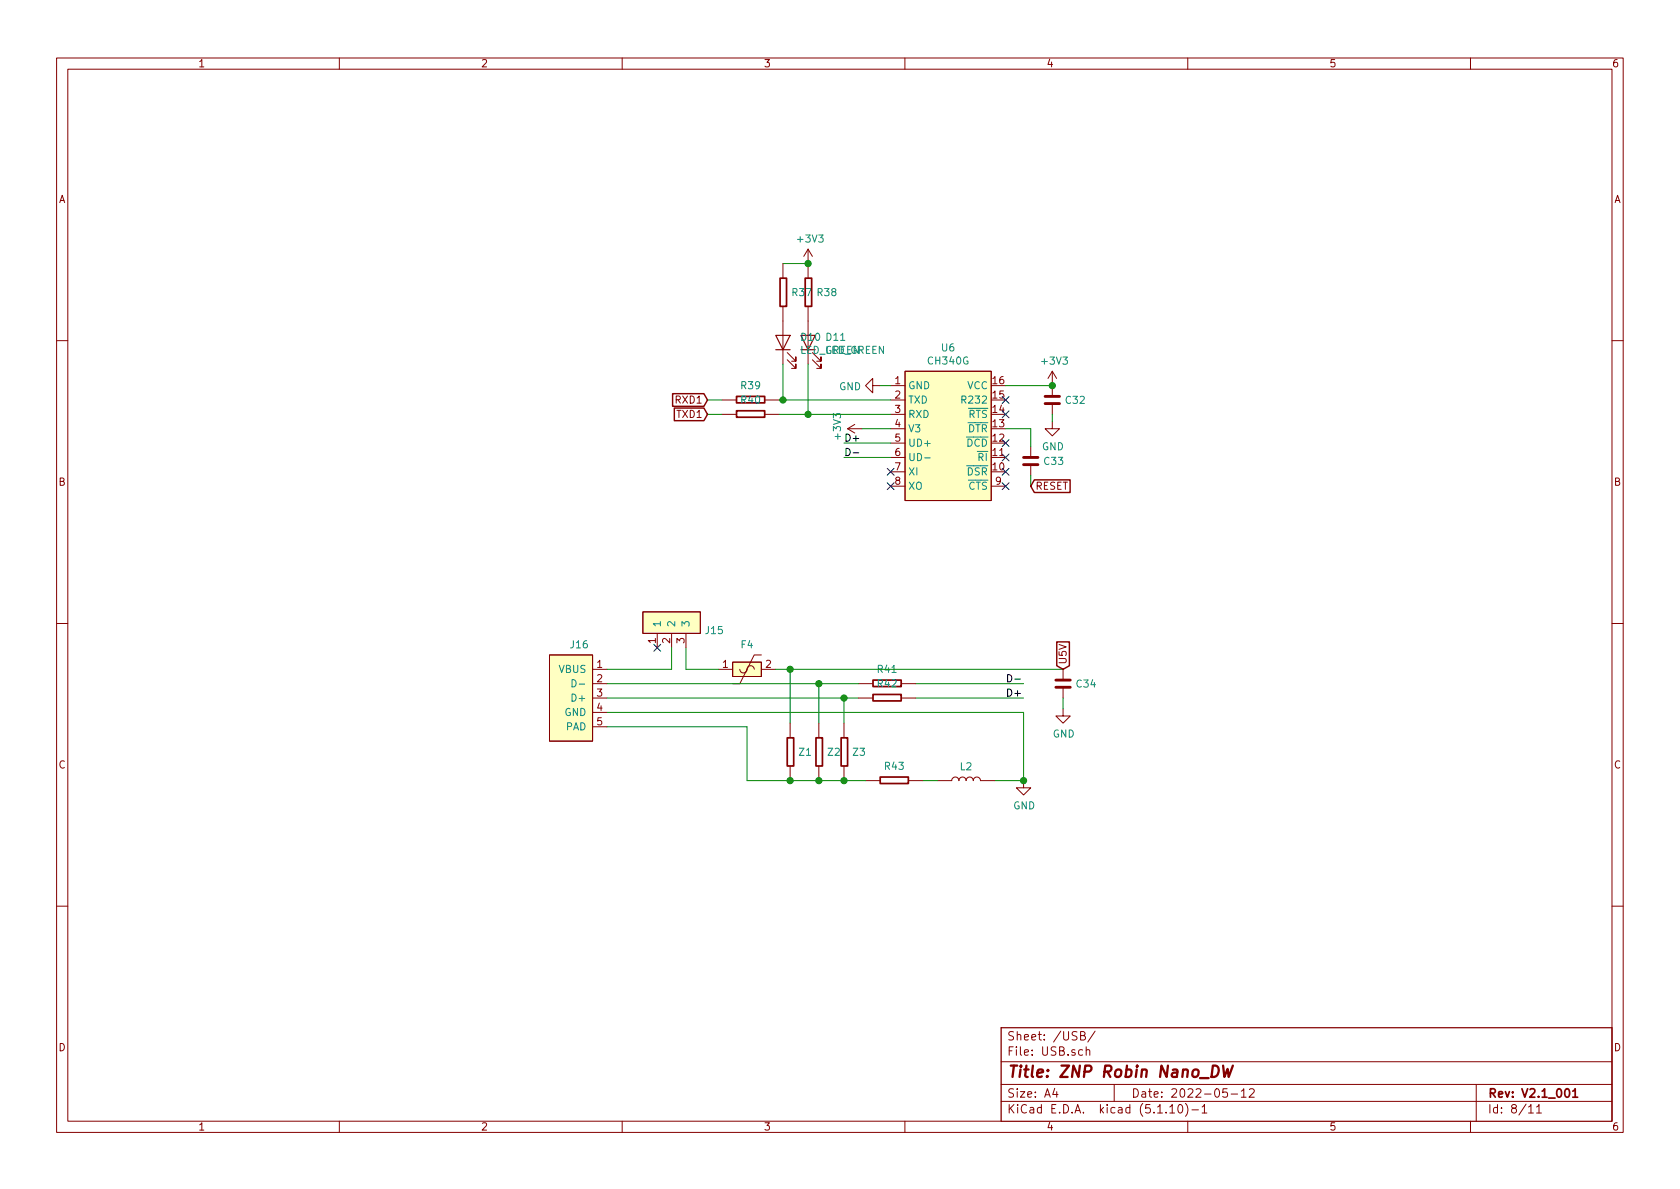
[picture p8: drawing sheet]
<svg xmlns="http://www.w3.org/2000/svg" width="297mm" height="210mm" viewBox="0 0 297 210" stroke-linecap="round" stroke-linejoin="round" font-family="sans-serif">
<g fill="none" stroke="#840000" stroke-width=".18">
<path d="M10 10.3h277v189.9h-277zM12 12.2h273v186.1h-273zM60 10.3v1.9M110 10.3v1.9M160 10.3v1.9M210 10.3v1.9M260 10.3v1.9M138.4 46.6v2.5M138.4 54.2v10.2M142.9 44.1v5M142.9 54.2v10.2M142.9 44.1l-.8 1.2"/>
<path d="M142.9 44.1l.7 1.2M10 60.2h2M127.6 70.7h2.6M127.6 73.3h2.6M135.3 70.7h2.5M135.3 73.3h2.5M139.2 62.4l1.5 1.5v-.8v.8h-.7M139.2 63.6l1.5 1.5v-.7v.7h-.7M143.6 62.4l1.6 1.5v-.8v.8h-.8M143.6 63.6l1.6 1.5v-.7v.7h-.8M149.9 75.8l1.2 .8M149.9 75.8h2.5"/>
<path d="M151.1 75.1l-1.2 .7M154.3 68.2v-1.3l-1.3 1.3 1.3 1.3v-1.3h1.3M157.5 70.7h2.5M157.5 73.3h2.5M157.5 75.8h2.5M157.5 68.2h2.5M157.5 78.4h2.5M160 65.7h15.3v22.8h-15.3zM182.2 79v1.9M186.1 74.5v1.3h1.2l-1.2 1.3-1.3-1.3h1.3M186.1 65.7v4.4M186.1 71.4v1.9"/>
<path d="M186.1 65.7l-.8 1.2M186.1 65.7l.7 1.2M285 60.2h2M157.5 80.9h2.5M157.5 83.4h2.5M157.5 86h2.5M175.3 86h2.5M182.2 82.2v1.9M10 110.3h2M97.2 115.8h7.6v15.3h-7.6zM104.8 118.4h2.5M113.7 108.2h10.1v3.8h-10.1z"/>
<path d="M116.2 112v2.5M118.7 112v2.5M121.3 112v2.5M127 118.4h2.5M129.5 117.1h5.1v2.5h-5.1zM130.8 118.4a.66 .66 0 0 0 .8 .6 .66 .66 0 0 0 .5-.9 .64 .64 0 0 1 .7-.4 .64 .64 0 0 1 .5 .7M134.6 115.8h-1.3l-2.5 5.1h-1.3M134.6 118.4h2.6M188 118.4v1.9M285 110.3h2M104.8 120.9h2.5M104.8 123.4h2.5"/>
<path d="M104.8 126h2.5M104.8 128.5h2.5M139.7 127.9v2.5M139.7 135.5v2.5M144.8 127.9v2.5M144.8 135.5v2.5M149.2 127.9v2.5M149.2 135.5v2.5M151.8 120.9h2.5M151.8 123.4h2.5M153 138h2.6M159.4 120.9h2.5"/>
<path d="M159.4 123.4h2.5M160.7 138h2.5M165.7 138h2.6a.63 .63 0 0 1 .6-.6 .63 .63 0 0 1 .6 .6 .63 .63 0 0 1 .7-.6 .63 .63 0 0 1 .6 .6 .63 .63 0 0 1 .6-.6 .63 .63 0 0 1 .7 .6 .63 .63 0 0 1 .6-.6 .63 .63 0 0 1 .7 .6h2.5M181 138v1.3h1.2l-1.2 1.3-1.3-1.3h1.3M188 125.3v1.3h1.2l-1.2 1.3-1.3-1.3h1.3M188 121.5v1.9M10 160.2h2M178.4 177.1h.5M179.1 176.4h-.7v1.5M179.2 173.5a.73 .73 0 0 0-.9 .5 .73 .73 0 0 0 .5 .9l.5-.1v-.5h-.3M179.7 177h.6v.9M179.9 173.4v.2"/>
<path d="M179.9 173.9v1M180.3 177.3l-.4 .1-.3 .2 .3 .3 .4-.1M180.4 173.9h.6M180.6 173.4v1.3l.4 .2M181.5 174.1l.1-.1a.37 .37 0 0 1 .5 .1v.8M181.5 173.4v1.5M181.7 177l-.4-.1-.3 .3 .1 .6h.6M182.3 177.4l.7-.1-.1-.3-.4-.1-.2 .2v.7h.6M182.9 173.9v.9l.4 .1 .2-.1M183.5 173.9v1M183.6 177.1l.8-.1v-.4l-.3-.2h-.5v1.5h.6l.2-.1 .1-.4-.1-.2-.3-.1M184.2 174l.4-.1 .3 .3-.1 .6h-.6"/>
<path d="M184.2 173.4v1.5M185.1 177.1l.2-.2 .5 .2v.7l-.2 .1-.5-.1zM186.5 177.1l.2-.2 .4 .2 .1 .5-.1 .2-.4 .1-.2-.1zM186.7 174.8v.1M186.7 174v.1M187.8 176.4v1.5M188.1 177.1l.6 .8M188.6 174.1v-.1a.37 .37 0 0 1 .6 .1v.8M188.6 173.4v1.5M188.7 176.4l-.9 .9M189.7 173.9h.6M189.9 173.4v1.3l.4 .2"/>
<path d="M190.5 177.8v.1M190.5 177v.1M190.6 173.9h.5M190.8 173.4v1.3l.3 .2M191.6 174l.4-.1 .3 .3v.6l-.3 .1-.4-.1M191.6 173.9v1.5M192.3 177.1l.1-.1a.37 .37 0 0 1 .6 .1v.8M192.3 176.4v1.5M193.5 174l-.4-.1-.2 .2 .1 .3 .5 .1v.3h-.6M193.5 176.9h.6M193.7 176.4v1.3l.4 .2M194.2 174.8v.1"/>
<path d="M194.2 174v.1M194.3 176.9h.6M194.6 176.4v1.3l.3 .2M195.4 177l.4-.1 .3 .3v.6l-.3 .1-.4-.1M195.4 176.9v1.5M196 173.3l-1.3 2M197.3 177l-.4-.1-.2 .2 .1 .3 .5 .1v.3h-.6M197.6 173.3l-1.3 2M198 177.8v.1M198 177v.1M198.7 173.9l-.1 1.4-.2 .1h-.4M198.7 174l-.4-.1-.3 .3v.6l.3 .1 .4-.1"/>
<path d="M199.4 173.4v.2M199.4 173.9v1M199.8 176.3l-1.3 2M199.9 173.9h.6M200.1 173.4v1.3l.4 .2M201 174.1v-.1a.37 .37 0 0 1 .6 .1v.8M201 173.4v1.5M201.3 176.3l-1.2 2M201.7 176.9l.3 1 .3-.7 .2 .7 .3-1M202.3 173.9l.1 .9 .4 .1 .2-.1M203 173.9v1M203.3 176.9l.3 1 .2-.7 .3 .7 .3-1"/>
<path d="M203.7 174l.4-.1 .3 .3-.1 .6h-.6M203.7 173.4v1.5M204.8 176.9l.3 1 .3-.7 .3 .7 .3-1M205.1 174.8v.1M206.4 174l-.4-.1-.3 .3 .1 .6h.6M206.6 177.8v.1M207 174.1l.3-.2 .4 .2v.5l-.1 .2-.3 .1-.3-.1zM207 176.9h.6M207.6 176.4l-.3 .1v.2v1.2M208.1 177h.6l.1 .9M208.4 174.1l.1-.1a.37 .37 0 0 1 .5 .1v.8M208.4 173.9v1"/>
<path d="M208.8 177.3l-.5 .1-.2 .2v.2l.2 .1 .5-.1M209 174.1l.2-.2 .4 .1 .1 .9M210.1 177l-.4-.1-.3 .3 .1 .6 .2 .1 .4-.1M210.7 177.4l.7-.1-.1-.3-.4-.1-.2 .2v.7h.6M211.5 173.3l-1.3 2M212 174.1l.2-.2 .3 .1 .1 .9M212 173.9v1M212 177l.5-.1 .3 .3-.1 .6-.2 .1-.5-.1M212 176.4v1.5M212.6 174.1a.36 .36 0 0 1 .3-.2 .36 .36 0 0 1 .4 .2v.8M213.4 177.1l.2-.2 .4 .2v.7l-.2 .1-.4-.1zM214 174h.5l.1 .9"/>
<path d="M214.6 174.3l-.5 .1a.29 .29 0 0 0-.2 .2 .29 .29 0 0 0 .2 .3l.5-.1M214.8 177.1l.2-.2 .4 .2v.7l-.2 .1-.4-.1zM215.3 173.4v1.5M215.5 174.4l.4 .5M215.9 173.9l-.6 .6M216.1 176.4v1.5M216.3 177.4l.4 .5M216.5 174.4l.7-.1-.1-.3-.4-.1-.2 .2v.7h.6M216.7 176.9l-.6 .6M217.3 177.8v.1M217.8 173.9v1M218.2 173.9l-.4 .3"/>
<path d="M218.7 177l-.5-.1-.2 .3v.6l.2 .1 .5-.1M218.7 174l.5-.1 .3 .3-.1 .6-.2 .1-.5-.1M218.7 173.4v1.5M219.3 177.1l.2-.2 .5 .2v.7l-.3 .1-.4-.1zM220.1 174h.6l.1 .9M220.7 177.1l.2-.2 .3 .1 .1 .9M220.7 176.9v1M220.8 174.3l-.6 .1-.2 .2 .1 .2 .1 .1 .6-.1M221.3 177.1a.34 .34 0 0 1 .3-.2 .34 .34 0 0 1 .3 .2v.8M221.9 174l-.3-.1-.2 .2 .1 .3 .4 .1v.3h-.5M222.6 174.4l.7-.1-.1-.3-.4-.1-.2 .2 .1 .7h.5M223.7 176.3l-1.2 2"/>
<path d="M224 174.4h1.1M224.2 177.9v-1.5l.5 1.1 .5-1.1v1.5M225.8 174.1l.2-.2 .4 .1v.9M225.8 173.9v1M226 177h.5l.1 .9M226.4 174.1a.36 .36 0 0 1 .4-.2 .36 .36 0 0 1 .3 .2v.8M226.6 177.3l-.5 .1a.29 .29 0 0 0-.2 .2 .29 .29 0 0 0 .2 .3l.5-.1M227.3 176.4v1.5M227.5 177.4l.4 .5M227.8 173.4v1.5M227.9 176.9l-.6 .6M227.9 174.4l.5 .5"/>
<path d="M228.4 173.9l-.6 .6M228.4 177.4l.8-.1-.1-.3-.4-.1-.3 .2 .1 .7h.6M229.5 174l-.3-.1-.2 .2v.3l.5 .1v.3h-.5M229.8 176.9v1M230.2 176.9l-.4 .3M230.7 177l.5-.1 .2 .3v.6l-.2 .1-.5-.1M230.7 176.4v1.5M232.1 177h.6v.9M232.7 177.3l-.5 .1-.2 .2 .1 .2 .1 .1 .5-.1M233.9 177l-.3-.1-.2 .2 .1 .3 .4 .1v.3h-.5M234.6 177.4l.7-.1-.1-.3-.4-.1-.2 .2v.7h.6M235.9 177.8v.1"/>
<path d="M236.7 177.1l.2-.2 .3 .1 .1 .9M236.7 176.9v1M237.3 177.1a.36 .36 0 0 1 .3-.2 .36 .36 0 0 1 .3 .2v.8M238.7 176.4v1.5M238.8 177.4l.4 .5M239.2 176.9l-.5 .6M240.4 177l-.4-.1-.2 .2 .1 .3 .5 .1v.3h-.6M242.1 176.3l-1.2 2M285 160.2h2M60 198.3v1.9M110 198.3v1.9M160 198.3v1.9"/>
<path d="M177 181.7h108v16.6h-108zM177 194.8h108M177 191.8h108M177 187.8h108M177 181.8h108M186.5 192.5l-.4 1h1M186.8 193v1M191.1 183.1h.5l.2-.1v-.3l-.2-.3h-.5v1.5h.5l.3-.3a.41 .41 0 0 0-.3-.5M191.4 185.7l-.4-.1-.3 .3 .1 .6h.6M192 185.7l.3-.1 .3 .1 .1 .9M192 185.1v1.5M193.6 182.3l-1.3 2"/>
<path d="M197 191.8v3M206.8 195.8l.5-.5v1.5M206.8 196.8h.9M208.5 195.4l.1-.1a.8 .8 0 0 1 .5 .8 .8 .8 0 0 1-.5 .7 1 1 0 0 1-.1-1.4zM209.6 195.1a1.71 1.71 0 0 1 0 2.3M210 198.3v1.9M210.7 196.3h1.2M212.5 195.8l.5-.5v1.5M212.5 196.8h.9M217 192.5h-.7l-.1 .7 .2-.1 .5 .1 .1 .2v.5l-.2 .1-.6-.1M217.7 193.5h1.1M219.5 193l.4-.5v1.5"/>
<path d="M219.5 194h.8M220.9 192.7l.2-.2h.4l.2 .2 .1 .3-1 1h1M260 198.3v1.9M261 191.8v6.5M270.3 195.8l.4-.5v1.5M270.3 196.8h.8M271.7 195.8l.4-.5v1.5M271.7 196.8h.8"/>
</g>
<g fill="none" stroke="#840000" stroke-width=".3">
<path d="M137.9 49.2h1.2v5h-1.2zM142.4 49.2h1.1v5h-1.1zM130.2 70.1h5v1.1h-5zM130.2 72.6h5v1.2h-5zM139.2 130.5h1.1v5h-1.1zM144.3 130.5h1.1v5h-1.1zM148.7 130.5h1.2v5h-1.2zM154.4 120.3h4.9v1.1h-4.9zM154.4 122.8h4.9v1.1h-4.9zM155.6 137.4h5v1.2h-5zM181.6 179.4v1.5M182.2 179.9l-.6 .6"/>
<path d="M184.1 179.9v1M184.5 179.9l-.4 .3M185 179.4v1.5M178.5 180.9v-1.5l.5 1.1 .6-1.1v1.5M180.3 180h.5l.1 .9M180.9 180.3l-.5 .1a.29 .29 0 0 0-.2 .2 .29 .29 0 0 0 .2 .3l.5-.1M181.8 180.4l.4 .5M182.8 180.4l.7-.1-.1-.3-.4-.1-.2 .2v.7h.6M185 180l.5-.1 .3 .3-.1 .6-.2 .1-.5-.1M186.4 180h.6v.9M187 180.3l-.5 .1-.2 .2 .1 .2 .1 .1 .5-.1M188.2 180l-.3-.1-.2 .2 .1 .3 .4 .1v.3h-.5"/>
<path d="M188.9 180.4l.7-.1-.1-.3-.4-.1-.2 .2 .1 .7h.5M276.8 192.7l.2-.2a.81 .81 0 0 1 .6 .6 .81 .81 0 0 1-.3 .8l-.1 .1a.79 .79 0 0 1-.4-1.3zM278.1 193l.4-.5v1.5M278.1 194h.8"/>
</g>
<path d="M214.5 188.4h.4a1.09 1.09 0 0 1 .5 1.3 1.09 1.09 0 0 1-1.2 .7zM216.3 188.4l.2 2 .5-1.4 .2 1.4 .8-2" fill="none" stroke="#840000" stroke-width=".41"/>
<path d="M184.8 71.4h2.5M184.8 70.1h2.5M181 82.2h2.5M181 80.9h2.5M186.7 121.5h2.5M186.7 120.3h2.5" fill="none" stroke="#840000" stroke-width=".51"/>
<path d="M137.2 59.3h2.5l-1.3 2.5zM141.6 59.3h2.5l-1.2 2.5zM137.2 61.8h2.5" fill="none" stroke="#840000" stroke-width=".2"/>
<g fill="#ffffc2" stroke="#ffffc2" stroke-width=".18">
<path d="M160 65.7h15.3v22.8h-15.3z"/>
<path d="M129.5 117.1h5.1v2.5h-5.1z"/>
<path d="M97.2 115.8h7.6v15.3h-7.6z"/>
<path d="M113.7 108.2h10.1v3.8h-10.1z"/>
</g>
<path d="M163.5 81h1M101.1 120.2a.64 .64 0 0 1 .8 .6 .64 .64 0 0 1-.8 .7zM102.4 121h1" fill="none" stroke="#008484" stroke-width=".18"/>
<g fill="none" stroke="#008400" stroke-width=".18">
<path d="M138.4 46.6h4.5M125.1 70.7h2.5M125.1 73.3h2.5M137.8 70.7h19.7M137.8 73.3h19.7M138.4 64.4v6.3M142.9 64.4v8.9M149.2 78.4h8.3M152.4 75.8h5.1M155.6 68.2h1.9M177.8 75.8h4.4v3.2M177.8 68.2h8.3"/>
<path d="M186.1 73.3v1.2M149.2 80.9h8.3M182.2 84.1v1.9M118.7 114.5v3.9h-11.4M121.3 114.5v3.9h5.7M137.2 118.4h50.8M139.7 118.4v9.5M107.3 126h73.7v12h-5.1M107.3 120.9h44.5M107.3 123.4h44.5M107.3 128.5h24.8v9.5h20.9M144.8 120.9v7"/>
<path d="M149.2 123.4v4.5M161.9 120.9h19.1M161.9 123.4h19.1M163.2 138h2.5M188 123.4v1.9"/>
</g>
<path d="M118.9 69.6h5.6l.6 1.1-.6 1.2h-5.6zM119.2 72.2h5.3l.6 1.1-.6 1.1h-5.3zM182.9 84.9h6.3v2.2h-6.3l-.7-1.1zM186.8 113.5h2.3v4.2l-1.1 .7-1.2-.7z" fill="none" stroke="#840000" stroke-width=".25"/>
<path d="M149.6 79.3a.64 .64 0 0 1 .7 .6 .64 .64 0 0 1-.7 .7zM150.9 80.1h.9M178.2 119.3a.64 .64 0 0 1 .7 .6 .64 .64 0 0 1-.7 .7zM179.4 120.1h1" fill="none" stroke="#000" stroke-width=".18"/>
<g fill="#008400" stroke="#008400" stroke-width=".25">
<circle cx="139.7" cy="118.4" r=".51"/>
<circle cx="138.4" cy="70.7" r=".51"/>
<circle cx="149.2" cy="123.4" r=".51"/>
<circle cx="142.9" cy="73.3" r=".51"/>
<circle cx="144.8" cy="120.9" r=".51"/>
<circle cx="142.9" cy="46.6" r=".51"/>
<circle cx="139.7" cy="138" r=".51"/>
<circle cx="144.8" cy="138" r=".51"/>
<circle cx="149.2" cy="138" r=".51"/>
<circle cx="181" cy="138" r=".51"/>
<circle cx="186.1" cy="68.2" r=".51"/>
</g>
<g fill="none" stroke="#000084" stroke-width=".18">
<path d="M177.2 72.7l1.2 1.2M177.2 70.1l1.2 1.2M177.2 77.7l1.2 1.3M178.4 72.7l-1.2 1.2M178.4 70.1l-1.2 1.2M178.4 77.7l-1.2 1.3M156.9 85.4l1.2 1.2M156.9 82.8l1.2 1.2M158.1 85.4l-1.2 1.2M158.1 82.8l-1.2 1.2M177.2 80.3l1.2 1.2M177.2 82.8l1.2 1.2"/>
<path d="M177.2 85.4l1.2 1.2M178.4 80.3l-1.2 1.2M178.4 82.8l-1.2 1.2M178.4 85.4l-1.2 1.2M115.6 113.9l1.2 1.3M116.8 113.9l-1.2 1.3"/>
</g>
<path d="M175 167.5h76.2v13.5h-76.2z" fill="#fff" stroke="#fff" stroke-width=".35"/>
<text font-size="2.8" fill="#840000" x="178" y="190.5">Title: ZNP Robin Nano_DW</text>
<g font-size="2.1" fill="#840000">
<text x="178" y="184">Sheet: /USB/</text>
<text x="178" y="186.7">File: USB.sch</text>
<text x="178" y="196.9">KiCad E.D.A. kicad (5.1.10)-1</text>
<text x="178" y="194.1">Size: A4</text>
<text x="200" y="194.1">Date: 2022-05-12</text>
<text x="263" y="194.1">Rev: V2.1_001</text>
<text x="263" y="196.9">Id: 8/11</text>
</g>
<g font-size="1.8" fill="#840000">
<text x="35" y="11.9">1</text>
<text x="85" y="11.9">2</text>
<text x="135" y="11.9">3</text>
<text x="185" y="11.9">4</text>
<text x="235" y="11.9">5</text>
<text x="285" y="11.9">6</text>
<text x="10.4" y="35.9">A</text>
<text x="285.4" y="35.9">A</text>
<text x="119.6" y="71.4">RXD1</text>
<text x="158.3" y="67.9">1</text>
<text x="158.3" y="70.5">2</text>
<text x="175.6" y="70.5">15</text>
<text x="175.6" y="67.9">16</text>
<text x="119.8" y="73.9">TXD1</text>
<text x="158.3" y="73">3</text>
<text x="158.3" y="75.6">4</text>
<text x="175.6" y="75.6">13</text>
<text x="175.6" y="73">14</text>
<text x="158.3" y="78.1">5</text>
<text x="158.3" y="80.6">6</text>
<text x="158.3" y="83.2">7</text>
<text x="175.6" y="83.2">10</text>
<text x="175.6" y="80.6">11</text>
<text x="175.6" y="78.1">12</text>
<text x="10.4" y="85.9">B</text>
<text x="158.3" y="85.7">8</text>
<text x="176" y="85.7">9</text>
<text x="183" y="86.6">RESET</text>
<text x="285.4" y="85.9">B</text>
<text x="116" y="113.8" transform="rotate(-90 116 113.8)">1</text>
<text x="118.5" y="113.8" transform="rotate(-90 118.5 113.8)">2</text>
<text x="121" y="113.8" transform="rotate(-90 121 113.8)">3</text>
<text x="105.6" y="118.1">1</text>
<text x="127.8" y="118.1">1</text>
<text x="135.4" y="118.1">2</text>
<text x="188.6" y="117.6" transform="rotate(-90 188.6 117.6)">U5V</text>
<text x="105.6" y="120.6">2</text>
<text x="105.6" y="123.2">3</text>
<text x="105.6" y="125.7">4</text>
<text x="105.6" y="128.3">5</text>
<text x="10.4" y="135.9">C</text>
<text x="285.4" y="135.9">C</text>
<text x="10.4" y="185.9">D</text>
<text x="285.4" y="185.9">D</text>
<text x="35" y="199.9">1</text>
<text x="85" y="199.9">2</text>
<text x="135" y="199.9">3</text>
<text x="185" y="199.9">4</text>
<text x="235" y="199.9">5</text>
<text x="285" y="199.9">6</text>
</g>
<g font-size="1.8" fill="#008484">
<text x="141.2" y="42.9">+3V3</text>
<text x="140.1" y="52.4">R37</text>
<text x="144.6" y="52.4">R38</text>
<text x="141.4" y="62.6">LED_GREEN</text>
<text x="141.7" y="60.3">D10 D11</text>
<text x="145.8" y="62.6">LED_GREEN</text>
<text x="164.2" y="64.5">CH340G</text>
<text x="166.5" y="62.1">U6</text>
<text x="184.4" y="64.5">+3V3</text>
<text x="131.1" y="68.8">R39</text>
<text x="131.1" y="71.4">R40</text>
<text x="148.4" y="69">GND</text>
<text x="160.5" y="68.8">GND</text>
<text x="160.5" y="71.4">TXD</text>
<text x="170.5" y="71.4">R232</text>
<text x="171" y="68.8">VCC</text>
<text x="188.5" y="71.4">C32</text>
<text x="148.7" y="77.5" transform="rotate(-90 148.7 77.5)">+3V3</text>
<text x="160.5" y="73.9">RXD</text>
<text x="160.5" y="76.4">V3</text>
<text x="171.1" y="76.4">DTR</text>
<text x="171.2" y="73.9">RTS</text>
<text x="160.5" y="79">UD+</text>
<text x="160.5" y="81.5">UD-</text>
<text x="170.9" y="79">DCD</text>
<text x="173" y="81.5">RI</text>
<text x="184.2" y="79.6">GND</text>
<text x="184.7" y="82.2">C33</text>
<text x="160.5" y="84.1">XI</text>
<text x="160.5" y="86.6">XO</text>
<text x="171" y="84.1">DSR</text>
<text x="171.2" y="86.6">CTS</text>
<text x="116.8" y="111" transform="rotate(-90 116.8 111)">1</text>
<text x="119.4" y="111" transform="rotate(-90 119.4 111)">2</text>
<text x="121.9" y="111" transform="rotate(-90 121.9 111)">3</text>
<text x="124.8" y="112.1">J15</text>
<text x="98.9" y="119">VBUS</text>
<text x="100.9" y="114.6">J16</text>
<text x="131.1" y="114.6">F4</text>
<text x="155.2" y="119">R41</text>
<text x="101.4" y="124.1">D+</text>
<text x="155.2" y="121.5">R42</text>
<text x="190.4" y="121.6">C34</text>
<text x="99.8" y="126.6">GND</text>
<text x="100" y="129.2">PAD</text>
<text x="186.1" y="130.4">GND</text>
<text x="141.4" y="133.6">Z1</text>
<text x="146.4" y="133.6">Z2</text>
<text x="150.9" y="133.6">Z3</text>
<text x="156.5" y="136.1">R43</text>
<text x="169.8" y="136.2">L2</text>
<text x="179.1" y="143.1">GND</text>
</g>
<g font-size="1.8">
<text x="149.2" y="78.1">D+</text>
<text x="177.8" y="123.2">D+</text>
</g>
</svg>
